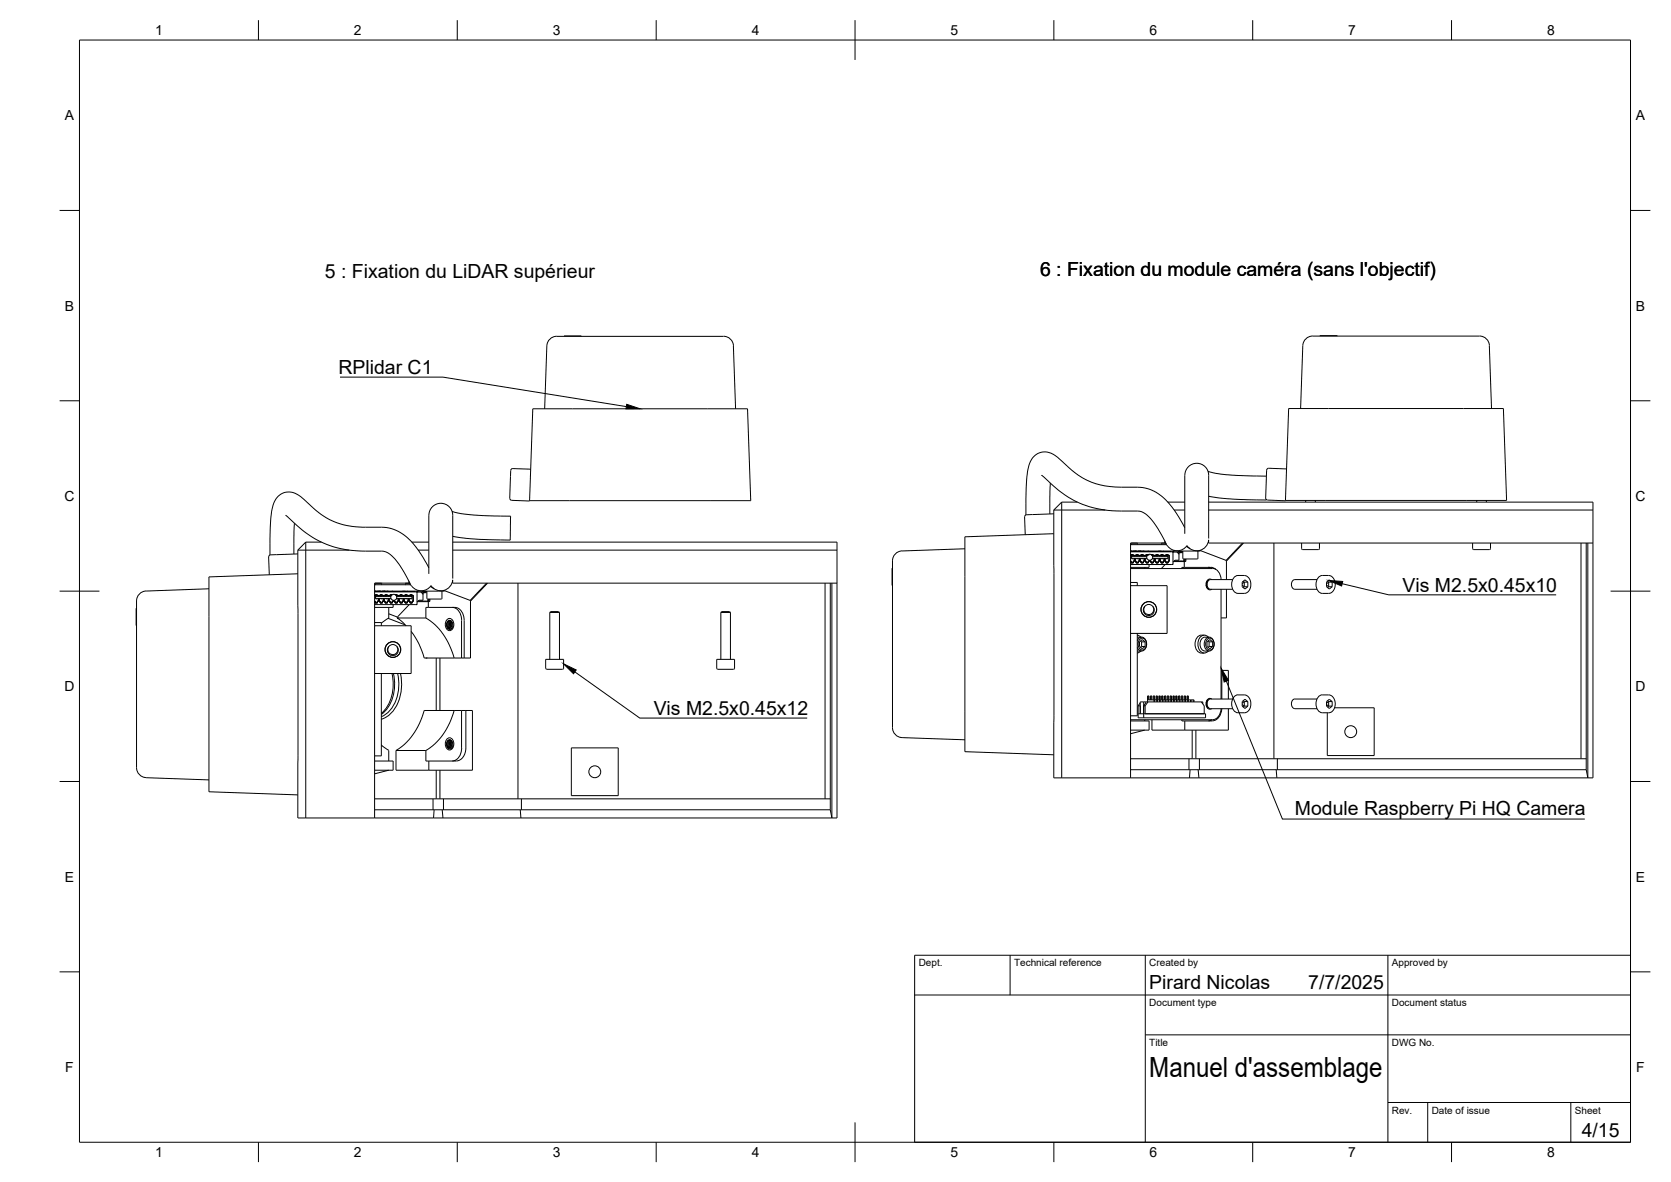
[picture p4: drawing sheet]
<svg xmlns="http://www.w3.org/2000/svg" width="420mm" height="297mm" viewBox="0 0 420 297" stroke-linecap="round" stroke-linejoin="round" font-family="sans-serif">
<!-- layer: Visible -->
<g fill="none" stroke="#000" stroke-width=".25">
<path d="M140 84.5h41.9M140 84.5a2.51 2.51 0 0 0-2.5 2.4l-.6 15.8M141.8 84.5h4.4M181.9 84.5a2.51 2.51 0 0 1 2.5 2.4l.6 15.8M330.1 84.5h41.9M330.1 84.4a2.51 2.51 0 0 0-2.5 2.5l-.6 15.8M331.9 84.5h4.3M372 84.4a2.51 2.51 0 0 1 2.5 2.5M374.5 86.9l.5 15.8M133.4 117.9l-4.5-.2a1.1 1.1 0 0 0-.5 1.4l-.2 6.4 .5 .2 4.5 .1M134 102.7h54l.8 23.1h-55.6zM261.9 119.4l.1 .1a29.8 29.8 0 0 0 11.9 7.8 27.5 27.5 0 0 0 8.1 1.1h4a5.4 5.4 0 0 1 4.1 2.9l1.6 2.5 1.6 2.9"/>
<path d="M303.7 118.4l1.9 .5 2.8 .4 10 .4M318.4 119.7l-.1 5.7 .4 .3 4.5 .1M318.5 118.2l-.1 1.5M323.5 117.8l-4.5-.1-.4 .2-.1 .3M324 102.7h54l.8 23.1h-55.6zM67.5 139.9l.2 4.5M67.9 139.5l.2-9a8.8 8.8 0 0 1 1.9-5.8 4.2 4.2 0 0 1 5.8 .3l.6 .5a21.3 21.3 0 0 0 8.5 5.9l4.1 .9 6.9 .2a10.9 10.9 0 0 1 8.7 5l1.7 2.5 1.5 2.7M71.8 129.5l.2 .1a27.7 27.7 0 0 0 14.6 8.5l4.2 .4h5.1a5.4 5.4 0 0 1 4.1 2.8l1.6 2.6 1.6 2.9M74 131.5l-.1 7.7M74.9 139.2l-6 .2a1.02 1.02 0 0 0-1.3 .5M74.9 138.2h12.9M76.9 136.2v69.4"/>
<path d="M76.9 136.2l-2 2M76.9 136.2h3.9M103.6 136.2h4.2M105.2 138.2h2.6M107.8 129.5v14.7M107.8 129.5a3 3 0 0 1 3.4-2.9 3 3 0 0 1 2.6 3.6v15.2M113.7 128.5l2.1 .6 3.4 .3 9.2 .3-.1 6h-2.5a62.3 62.3 0 0 1-12-.9M113.8 136.2h96.7v69.4h-135.6v-67.4M113.8 138.2h96.7M226.8 138.4a2.87 2.87 0 0 0-2.4 3.6v33.3a45.6 45.6 0 0 0 .3 8.6 2.51 2.51 0 0 0 2.1 1.5l15.8 .5M242.6 137.9l-15.8 .6M257.6 129.9l.2 4.5"/>
<path d="M258 129.4l.1-9a8.6 8.6 0 0 1 1.9-5.8 4.2 4.2 0 0 1 5.9 .3l2.4 2.2a18.1 18.1 0 0 0 13.7 5.3h4a10.8 10.8 0 0 1 8.7 5.1l1.7 2.4 1.5 2.7M264.1 121.4l-.1 7.8M265 134.1l-22.4 .8v54l22.4 .8M265 129.1l-6 .2a1.02 1.02 0 0 0-1.4 .6M265 128.2h12.9M267 126.2v69.3M267 126.2l-2 2M267 126.2h3.9M284.3 138.7h10.5l.2 .3-.1 2.6-.2 .3M284.3 139.5h.1M284.3 139.6h.2M284.3 136.9h9"/>
<path d="M284.4 138.5h.1M284.4 139.4h.5M284.4 139.4v.1M284.4 139.4h.1M284.4 139.5l.1 .1M284.5 139.4h.4M284.5 139.4v.2M284.5 136.5v.4M284.5 138.5v.1M284.6 139.7v.1M284.8 139.7v.1M284.8 138.6h.3"/>
<path d="M284.9 139.8l-.4-.1v.2M284.9 139.6h.3M284.9 139.4v.2M284.9 139.5h.3M284.9 139.4v.1M284.9 139.4h.1M284.9 139.5v.1M285 138.6v.1M285.2 138.5h.1M285.2 139.6v.2M285.2 139.5v.3M285.2 139.5v.1"/>
<path d="M285.3 138.6v.1M285.4 139.5h.3M285.4 139.5v.3M285.4 139.5v.1M285.4 139.6h.3M285.4 139.6v.2M285.5 138.5h.1M285.7 138.6h.1M285.7 139.4h.5M285.7 139.4v.1M285.7 139.4h.1M285.7 139.5v.1"/>
<path d="M285.7 139.4h.4M285.7 139.4v.2M285.8 139.8h.3M285.8 139.7v.1M286 136.5h.1M286 136.6v.2M286 139.7v.1M286.1 138.5v.1M286.1 139.6h.3M286.1 139.4v.2M286.2 138.5v.1M286.2 139.5h.3"/>
<path d="M286.2 139.4v.1M286.2 139.4h-.1M286.2 139.5l-.1 .1M286.3 138.5h.1M286.4 139.6v.2M286.5 139.5v.3M286.5 139.5l-.1 .1M286.6 138.5h.1M286.6 139.5h.3M286.6 139.5v.3M286.6 139.5l.1 .1M286.7 139.6h.3"/>
<path d="M286.7 139.6v.2M286.8 138.6h.2M286.9 139.4h.5M286.9 139.4v.1M286.9 139.4h.1M286.9 139.5l.1 .1M287 139.4h.4M287 139.4v.2M287 139.8h.3M287.1 139.7v.1M287.3 139.7v.1M287.3 138.5v.1"/>
<path d="M287.4 139.4v.2M287.4 138.5h.1M287.4 139.5h.3M287.4 139.4v.1M287.4 139.4h.1M287.4 139.5v.1M287.7 138.5v.1M287.7 139.5v.3M287.7 139.5l-.3 .1M287.9 139.5h.3M287.9 139.5v.3M287.9 139.5l.3 .1"/>
<path d="M288.2 139.4h.5M288.2 139.4v.1M288.2 139.4h.1M288.2 139.5v.1M288.2 139.4h.4M288.2 139.4v.2M288.3 138.5v.1M288.3 139.7l-3.1 .1a.45 .45 0 0 0-.4 0 .45 .45 0 0 0-.3 .4l3.9 .1M288.4 139.7l-.1 .1M288.6 138.5v.1M288.6 139.4h.1M288.7 139.4h.1"/>
<path d="M288.7 139.4h-.1M288.7 138.5v.1M288.7 138.5h.1M288.8 138.5v.1M288.8 138.5h.1M289.4 139.4h.5M289.4 139.4h.1M289.5 139.4h.1M289.5 138.5v.1M289.7 139.7l.1 .1M289.8 139.7l3.1 .1a.47 .47 0 0 1 .5 0 .47 .47 0 0 1 .2 .4l-3.8 .1M289.8 138.5v.1"/>
<path d="M289.9 139.6h.3M289.9 139.4h-.4M289.9 139.4v.2M290.2 139.6v.2M290.3 139.5l-.4 .1M290.3 139.5v.3M290.3 139.5l-.1 .1M290.4 139.5h.3M290.4 139.5v.3M290.4 139.5v.1M290.4 139.6h.3M290.4 139.6v.2"/>
<path d="M290.7 139.4h.5M290.7 139.4v.1M290.7 139.4h.1M290.7 139.5v.1M290.7 139.4v.2M290.8 139.8h.3M290.8 138.5v.1M290.8 139.7v.1M291 139.7v.1M291.1 138.5v.1M291.1 139.6h.3M291.2 139.4h-.5"/>
<path d="M291.2 139.4l-.1 .2M291.3 138.5v.1M291.4 139.6v.2M291.5 139.5l-.4 .1M291.5 139.5v.3M291.5 139.5l-.1 .1M291.6 139.5h.3M291.6 139.5v.3M291.6 139.5l.1 .1M291.7 139.6h.3M291.7 139.6v.2M291.9 139.4h.5"/>
<path d="M291.9 139.4v.1M291.9 139.4h.1M291.9 139.5l.1 .1M292 139.4v.2M292 138.5v.1M292 139.8h.3M292.1 139.7v.1M292.1 136.5v.4M292.3 139.7v.1M292.3 138.5v.1M292.4 139.6h.3M292.4 139.4h-.4"/>
<path d="M292.4 139.4v.2M292.5 138.5h.1M292.5 138.5v.1M292.7 139.6v.2M292.8 139.5l-.4 .1M292.8 139.5v.3M292.8 139.5l-.1 .1M292.8 138.6v.1M292.9 136v.5M292.9 139.5v.3M292.9 139.5h.3M292.9 139.5v.1"/>
<path d="M292.9 139.6h.3M292.9 139.6v.2M293 136.5h-8.7v59M293.1 138.6v.1M293.2 139.4v.1M293.2 139.4h.5M293.2 139.4h.1M293.2 139.5v.1M293.2 139.4h.4M293.2 139.4v.2M293.3 139.8l.3-.1v.2M293.3 138.5v.1"/>
<path d="M293.3 139.7v.1M293.5 139.7l.1 .2M293.6 138.5v.1M293.6 139.6h.3M293.6 139.4v.2M293.6 126.2h4.3M293.7 139.5h.3M293.7 139.4v.1M293.7 139.4h-.1M293.7 139.5l-.1 .1M293.9 139.6v1.4M294 139.5v1.6"/>
<path d="M294 139.5l-.1 .1M294.4 138.5l-10.1 .1M294.9 138.6h.1M294.9 138.5v.4M294.9 138.6l.1 .1M295.2 128.2h2.7M295.3 138.5l-.3 .2M295.9 138.7l.5 .5v1.6h-1l-.5 .5M296.3 138.5v.2M296.4 138.7v.6M296.6 138.8h-.2M296.6 138.7v.1"/>
<path d="M296.6 138.8h-.1M296.6 138.5v.2h-1.7M296.7 138.5h-.1M296.7 138.9h.7M296.7 138.8l-.5 .2M296.7 138.6v.2l.4 .1M296.8 138.6h.6M296.8 138.6h-.1M296.8 138.6l.2 .1M297 138.7v.1M297 138.5v.1M297.4 138.5v1.8"/>
<path d="M297.9 134.1v-13.9a3.1 3.1 0 0 1 3.1-3.8 3.1 3.1 0 0 1 2.9 3.9v15M298.3 137.3l.9 .6M301.2 138.5v1.8M301.8 138.3v.2h-17.5M301.8 138.4l6.5 2.4M303.9 135.6v.9h96.6M303.9 135.7a2.99 2.99 0 0 1-2.2 2.6 2.99 2.99 0 0 1-3.2-1.2 3.3 3.3 0 0 1-5.6-.7M303.9 126.2h96.6v69.3h-135.5v-67.3M303.9 124.7a67.4 67.4 0 0 0 12 .9l2.5 .1v-.2M303.9 128.2h96.6M312.4 136.5l-4.1 4.3M312.7 136.5l-4.3 4.5"/>
<path d="M320.3 136.5v54.2M327.3 136.5v1.4a1.37 1.37 0 0 0 1.5 .2h1.5a1.37 1.37 0 0 0 1.5-.2v-1.4M328.3 125.8v.4M330.7 125.8v.4M370.3 136.5v1.4M370.3 137.9l.2 .2M371.3 125.8v.4M373.7 125.8v.4M374.8 136.5v1.4a2.77 2.77 0 0 1-2.3 .2h-2M397.5 136.5v54.2M398.8 136.5v56.9M399.2 136.5v59l-.4-2.1"/>
<path d="M34.3 151v34.3a45.1 45.1 0 0 0 .3 8.7 2.51 2.51 0 0 0 2.2 1.4l15.7 .6M34.3 152.9v4.3M52.5 148l-15.7 .5a2.51 2.51 0 0 0-2.5 2.5M74.9 144.2l-22.4 .8v54l22.4 .8M94.2 148.7h10.4M94.2 151.2h.1M94.2 149.6h.2M94.2 149.7h.2M94.2 151.1h.2M94.2 146.9h9M94.2 156.4h1.7v.9M94.2 157.3h9.2v12h-9.2"/>
<path d="M94.3 151.6h.6M94.3 151.2v.4M94.3 148.6h.1M94.4 149.4h.5M94.4 149.4v.2M94.4 151.1v.4M94.4 151.5h.5M94.4 149.4v.1M94.4 149.6v.1M94.4 151.1l-.1 .1M94.4 151.5l-.1 .1M94.4 149.5h.4"/>
<path d="M94.4 149.5v.2M94.4 146.6h1.5v.3M94.4 146.5v.4M94.4 150.3v.2l.4-.1M94.4 148.6h.1M94.5 149.7v.2M94.7 149.7v.2M94.8 148.6h.2v.1M94.8 149.9l-.4-.2v.3M94.8 149.7h.3M94.8 149.5v.2M94.9 149.6h.3"/>
<path d="M94.9 149.4v.2M94.9 151.1v.4M94.9 151.1h.2M94.9 149.4l-.1 .1M94.9 149.6l-.1 .1M94.9 151.5v.1M94.9 151.1v.1M94.9 151.2h.3M94.9 151.2v.4M95.1 148.6h.1M95.1 149.7v.2M95.1 150.4v.7"/>
<path d="M95.1 151.1l.1 .1M95.2 149.6v.3M95.2 150.4v.8M95.2 149.6l-.1 .1M95.2 148.6v.1M95.3 151.2h.2M95.3 149.6h.3M95.3 149.6v.3M95.3 150.4v.8M95.3 149.6l.1 .1M95.4 149.7h.3M95.4 151.1h.2"/>
<path d="M95.4 149.7v.2M95.4 150.4v.7M95.4 151.1l-.1 .1M95.4 148.6h.1M95.5 151.6h.7M95.5 151.2v.4M95.6 148.6h.1M95.6 149.4h.5M95.6 149.4v.2M95.6 151.1v.4M95.6 151.5h.5M95.6 149.4l.1 .1"/>
<path d="M95.6 149.6l.1 .1M95.6 151.1l-.1 .1M95.6 151.5l-.1 .1M95.7 149.5h.4M95.7 149.5v.2M95.7 149.9v-.2l.3 .2M95.7 150.4v.1l.3-.1M95.7 149.7v.2M95.9 146.5l.1 .1M96 146.9h-.1M96 149.7v.2M96 148.6h.1"/>
<path d="M96.1 149.7h.3M96.1 149.5v.2M96.1 148.6h.1M96.1 149.6h.3M96.1 149.4v.2M96.1 151.1v.4M96.1 151.1h.3M96.1 149.4v.1M96.1 149.6v.1M96.1 151.5l.1 .1M96.1 151.1l.1 .1M96.2 151.2h.2"/>
<path d="M96.2 151.2v.4M96.2 148.6h.1M96.4 149.7v.2M96.4 150.4v.7M96.4 151.1v.1M96.4 149.6v.3M96.4 150.4v.8M96.4 149.6v.1M96.5 148.6h.1M96.6 151.2h.2M96.6 149.6h.3M96.6 149.6v.3"/>
<path d="M96.6 150.4v.8M96.6 149.6v.1M96.6 149.7h.3M96.6 151.1h.3M96.6 149.7v.2M96.6 150.4v.7M96.6 151.1v.1M96.7 148.6h.2M96.8 151.6h.6M96.8 151.2v.4M96.9 149.4h.5M96.9 149.4v.2"/>
<path d="M96.9 151.1v.4M96.9 151.5h.5M96.9 149.4v.1M96.9 149.6v.1M96.9 151.1l-.1 .1M96.9 151.5l-.1 .1M96.9 149.5h.4M96.9 149.5v.2M96.9 149.9v-.2l.4 .2M96.9 150.4v.1l.4-.1M97 149.7v.2M97.2 149.7v.2"/>
<path d="M97.3 148.6h.1M97.3 149.7h.3M97.3 149.5v.2M97.4 149.6h.3M97.4 149.4v.2M97.4 151.1v.4M97.4 151.1h.2M97.4 149.4l-.1 .1M97.4 149.6l-.1 .1M97.4 151.5v.1M97.4 151.1v.1M97.4 151.2h.3"/>
<path d="M97.4 151.2v.4M97.6 148.6h.1M97.6 155.4l4.3 1.6M97.6 149.7v.2M97.6 150.4v.7M97.6 151.1l.1 .1M97.7 149.6v.3M97.7 150.4v.8M97.7 149.6l-.1 .1M97.7 152.6v2.7M97.7 154.2l2.2 .9M97.8 155.3l-1.9 1.3"/>
<path d="M97.8 151.2h.3M97.8 149.6h.3M97.8 149.6v.3M97.8 150.4v.8M97.8 149.6l.1 .1M97.9 149.7h.3M97.9 151.1h.2M97.9 149.7v.2M97.9 150.4v.7M97.9 151.1l-.1 .1M98.1 151.6h.6M98.1 151.2v.4"/>
<path d="M98.1 149.4h.5M98.1 149.4v.2M98.1 151.1v.4M98.1 151.5h.5M98.1 149.4l.1 .1M98.1 149.6l.1 .1M98.1 151.1v.1M98.1 151.5v.1M98.2 149.5h.4M98.2 149.5v.2M98.2 148.6h.1M98.2 150.4l.1 .1"/>
<path d="M98.2 149.7l.1 .2h-3.1a.45 .45 0 0 0-.5-.1 .45 .45 0 0 0-.2 .5l3.8 .1M98.3 149.7l-.1 .2M98.5 148.6h.1M98.6 149.5h.1M98.6 149.4v.1M98.6 151.1v.4M98.6 151.1h.3M98.6 151.5l.1 .1M98.6 151.1l.1 .1M98.6 148.6h.1M98.7 148.5l-.1 .1M98.7 151.2h.2"/>
<path d="M98.7 148.6h.1M98.7 151.2v.4M98.7 148.5v.1M98.8 151.9v.7h-4.6M98.9 150.9v.2M98.9 151.1v.1M98.9 150.9v.3M99.1 151.2h.2M99.1 150.9v.3M99.1 151.1h.3M99.1 150.9v.2M99.1 151.1v.1"/>
<path d="M99.3 151.6h.6M99.3 151.2v.4M99.4 149.4h.5M99.4 149.4v.1M99.4 151.1v.4M99.4 151.5h.5M99.4 151.1l-.1 .1M99.4 151.5l-.1 .1M99.4 149.5h.4M99.4 149.5h.1M99.4 148.6h.1M99.6 149.7l.2 .2"/>
<path d="M99.7 149.7v.2h3.1a.47 .47 0 0 1 .5-.1 .47 .47 0 0 1 .2 .5l-3.8 .1M99.8 148.6h.1M99.8 150.4l-.2 .1M99.8 149.7h.3M99.8 149.5v.2M99.8 155.3l2.1 1.7M99.8 155.3h7.3M99.9 149.6h.3M99.9 149.4v.2M99.9 151.1v.4M99.9 151.1h.2M99.9 149.4l-.1 .1"/>
<path d="M99.9 149.6l-.1 .1M99.9 151.5v.1M99.9 151.1v.1M99.9 151.2h.3M99.9 151.2v.4M99.9 155.1l-.1 .2M100 155.3h.1M100.1 149.7v.2M100.1 150.4v.7M100.1 151.1l.1 .1M100.2 149.6v.3M100.2 150.4v.8"/>
<path d="M100.2 149.6l-.1 .1M100.3 149.6h.3M100.3 149.6v.3M100.3 150.4v.8M100.3 149.6l.1 .1M100.4 149.7h.3M100.4 151.1h.2M100.4 149.7v.2M100.4 150.4v.7M100.4 151.1l-.1 .1M100.6 151.6h.6M100.6 151.1l-.3 .1"/>
<path d="M100.6 149.4h.5M100.6 149.4v.2M100.6 151.1v.5M100.6 149.4l.1 .1M100.6 149.6l.1 .1M100.7 149.5h.4M100.7 149.5v.2M100.7 149.9v-.2l.3 .2M100.7 150.4v.1l.3-.1M100.7 148.6h.1M100.8 149.7v.2M101 149.7v.2"/>
<path d="M101 148.6h.1M101.1 149.7h.3M101.1 149.5v.2M101.1 149.6h.3M101.1 149.4v.2M101.1 151.1v.4M101.1 151.1h.3M101.1 151.5l-.5 .1M101.1 149.4v.1M101.1 149.6v.1M101.1 151.5l.1 .1M101.1 151.1l.1 .1"/>
<path d="M101.2 151.2h.2M101.2 148.6h.1M101.2 151.2v.4M101.2 148.6h.7M101.4 149.7v.2M101.4 150.4v.7M101.4 151.1v.1M101.4 149.6v.3M101.4 150.4v.8M101.4 149.6v.1M101.6 149.6h.3M101.6 149.6v.3"/>
<path d="M101.6 150.4v.8M101.6 149.6v.1M101.6 149.7h.3M101.6 151.1h.3M101.6 149.7v.2M101.6 150.4v.7M101.6 151.1v.1M101.8 151.6h.6M101.9 151.1l-.3 .1M101.9 149.4h.5M101.9 149.4v.2M101.9 151.1l-.1 .5"/>
<path d="M101.9 149.4v.1M101.9 149.6v.1M101.9 157l.2 .3M101.9 149.5v.2M101.9 149.9v-.2l.4 .2M101.9 150.4v.1l.4-.1M101.9 148.6h.1M102 149.7v.2M102 146.6h.9M102 146.5v.4M102.2 149.7v.2M102.3 148.6h.1"/>
<path d="M102.3 149.7h.3M102.4 149.4l-.5 .1M102.4 149.4l-.1 .3M102.4 151.1v.4M102.4 151.1h.2M102.4 151.5l-.6 .1M102.4 151.5v.1M102.4 151.1v.1M102.4 151.2h.3M102.4 151.2v.4M102.5 148.5v.1M102.5 148.6h.1"/>
<path d="M102.6 149.7v.2M102.6 150.4v.7M102.6 151.1l.1 .1M102.7 149.6l-.4 .1M102.7 149.6v.3M102.7 150.4v.8M102.7 149.6l-.1 .1M102.7 148.6v.1M102.8 146.5l.7 .8M102.8 151.2h.3M102.8 146.1v.4h-8.6v59.1M102.8 149.6v.3"/>
<path d="M102.8 150.4v.8M102.8 149.6h.3M102.8 149.6l.1 .1M102.9 149.7h.3M102.9 151.1h.2M102.9 149.7v.2M102.9 150.4v.7M102.9 151.1l-.1 .1M102.9 151.9l-3 3.2M103 148.6v.1M103.1 151.6h.6M103.1 151.2v.4"/>
<path d="M103.1 149.4v.2M103.1 149.4h.5M103.1 149.4l.1 .1M103.1 149.6l.1 .1M103.1 151.5h.5M103.1 151.1v.4M103.1 151.1v.1M103.1 151.5v.1M103.2 149.5h.4M103.2 149.5v.2M103.2 148.6h.1M103.2 149.9l.3-.2v.3"/>
<path d="M103.3 149.7v.2M103.5 149.7v.2M103.5 148.6h.1M103.5 150.3v.2l-.3-.1M103.6 149.7h.3M103.6 149.5v.2M103.6 151.1h.3M103.6 151.1v.4M103.6 151.5l.1 .1M103.6 151.1l.1 .1M103.6 149.4v.2M103.6 149.6h.3"/>
<path d="M103.6 149.4v.1M103.6 149.6v.1M103.7 151.2h.2M103.7 151.2v.4M103.9 149.7v1.4M103.9 151.1v.1M103.9 149.6v1.6M103.9 149.6v.1M104.4 148.6h-10.2M104.6 148.7l.3 .3v2.6l-.3 .3M104.9 148.7h.1M104.9 151.7v.2h-10.7"/>
<path d="M104.9 148.6v.4M104.9 148.6h.1M104.9 148.7v.1M105.2 148.5l-.3 .3M105.9 148.8l.5 .5v1.5h-1.1l-.4 .5M106.1 149h.3M106.3 148.6v.2M106.4 148.9h.1M106.4 148.8v.6M106.5 148.8v.1M106.6 148.6v.2h-1.7M106.6 148.5v.1"/>
<path d="M106.6 148.9l.7 .1M106.7 148.9l-.2 .1M106.7 148.7l-.1 .2h.4M106.7 148.6h.6M106.7 148.6v.1M106.8 148.6l.1 .2M106.9 148.8v.1M106.9 148.6h.1M107.1 155.3v-2.7h7.3a2.86 2.86 0 0 1 2.3 3.3v9.5M107.1 155.3a16.4 16.4 0 0 1 7.1 10.1M107.3 148.6v1.7a3.4 3.4 0 0 0 2.3 .2 1.67 1.67 0 0 0 1.5-.2v-1.7M107.6 150.5v.3"/>
<path d="M107.7 150.8l-.2 .2M107.7 150.5v.6M107.7 151.2v1.4M107.9 150.5v.5l-2.7 .1M108.1 150.5v.5l-.2 .2h-2.9M108.2 147.4l1 .6M111.7 148.4v.2h-17.5M111.7 148.4l6.5 2.5M112.3 156.7v.5M112.4 156.5l-.1 .9M112.4 155.7a.98 .98 0 0 1 1.1-.2 .98 .98 0 0 1 .6 1 1.38 1.38 0 0 1-1.4 1.9 1.84 1.84 0 0 1-.3-2.7zM112.5 156.2a1.42 1.42 0 0 1-.1 1.5"/>
<path d="M112.5 156.2a1.4 1.4 0 0 1-.1 1.5M112.6 156a1.31 1.31 0 0 1-.1 1.8M112.7 158a1.24 1.24 0 0 0 .1-2.1 1.18 1.18 0 0 1-.1 2.1M112.7 156a1.26 1.26 0 0 1-.2 1.9 1.04 1.04 0 0 0 1.2-.7 1.04 1.04 0 0 0-.4-1.2l-.2-.1a1.24 1.24 0 0 1 .7 1.8M113 155.9a1.11 1.11 0 0 1 .6 1.1 1.11 1.11 0 0 1-.8 1M113.1 155.9a1.18 1.18 0 0 0-.8 1.2 1.18 1.18 0 0 0 .9 1.1l.6-.5M113.7 152.6a2.86 2.86 0 0 1 2.4 3.3M113.8 157.7l-.5 .5M113.8 145.7v.8h96.7M113.8 145.8a2.99 2.99 0 0 1-2.2 2.6 2.99 2.99 0 0 1-3.2-1.2 3 3 0 0 1-4.9 .1M116.1 155.9v9.5M118.2 150.9l.1 .2"/>
<path d="M118.3 151.1v14.3h-11.6a18.5 18.5 0 0 0-3.3-6.7M122.3 146.5l-4.1 4.4M122.6 146.5l-4.3 4.6M130.2 146.5v54.3M138.2 153.9h2.5M138.2 153.9l.3-.2h1.9l.3 .2M138.2 153.9v11.8M140.7 153.9v11.8M181.3 153.9h2.4M181.3 153.9l.2-.2h1.9l.3 .2M181.3 153.9v11.8M183.7 153.9v11.8"/>
<path d="M207.5 146.5v54.3M208.8 146.5v57M209.2 146.5v59.1l-.4-2.1M224.4 142.8v4.3M284.3 142.9h20.6a2.53 2.53 0 0 1 2.1 2.7M284.3 141.1h.1M284.3 141h.1M284.3 146.4h1.7v.8M284.3 147.2h9.2v12h-9.2M284.4 141.5h.6M284.4 141.1v.4M284.4 141v.4"/>
<path d="M284.4 141.4h.5M284.4 141v.1M284.4 141.4v.1M284.5 140.2v.2l.4-.1M284.9 141v.4M284.9 141h.3M284.9 141.4l.1 .1M284.9 141l.1 .1M285 141.1h.2M285 141.1v.4M285.2 140.3v.7M285.2 141v.1"/>
<path d="M285.2 140.3v.8M285.4 141.1h.2M285.4 140.3v.8M285.4 141h.3M285.4 140.3v.7M285.4 141v.1M285.6 141.5h.7M285.6 141.1v.4M285.7 141v.4M285.7 141.4h.5M285.7 141l-.1 .1M285.7 141.4l-.1 .1"/>
<path d="M285.8 140.3v.1l.3-.1M286 159.2v20.7h-1.7M286 159.6l.8 .5M286.2 141v.4M286.2 141h.2M286.2 141.4l.1 .1M286.2 141l.1 .1M286.3 141.1h.2M286.3 141.1v.4M286.4 140.3v.7M286.4 141l.1 .1M286.5 140.3v.8"/>
<path d="M286.6 141.1h.3M286.6 140.3v.8M286.7 141h.2M286.7 140.3v.7M286.7 141l-.1 .1M286.9 141.5h.6M286.9 141.1v.4M286.9 141v.4M286.9 141.4h.5M286.9 141v.1M286.9 141.4v.1M287 140.3v.1l.4-.1"/>
<path d="M287.4 141v.4M287.4 141l.3 .1M287.4 141.4l.1 .1M287.4 141l.1 .1M287.5 141.1h.2M287.5 141.1v.4M287.7 140.3v.8M287.8 142.6v.3M287.9 141.1h.2M287.9 152.3a1.26 1.26 0 0 1 1.9 0M287.9 140.3v.8M288.1 141.5h.7"/>
<path d="M288.1 141.1v.4M288.2 141v.4M288.2 141l-.3 .1M288.2 141.4h.5M288.2 141l-.1 .1M288.2 141.4l-.1 .1M288.3 140.3l.1 .1M288.5 154.6h.7M288.5 154.7a1.42 1.42 0 0 1-.6-2.4 1.27 1.27 0 0 0 .1 1.8 1.27 1.27 0 0 0 1.7 0 1.27 1.27 0 0 0 .1-1.8l.1 .2a1.4 1.4 0 0 1-.7 2.2M288.7 141v.4M288.7 141l.3 .1M288.7 141.4l.1 .1"/>
<path d="M288.7 141l.1 .1M288.8 141.1h.2M288.8 141.1v.4M288.9 141.9v.7h-4.6M288.9 140.8l.1 .3M289.1 140.8v.3M289.2 141h.2M289.2 140.8v.2M289.2 141l-.1 .1M289.4 141.5h.6M289.4 141l-.3 .1M289.4 141v.5"/>
<path d="M289.9 140.3l-.2 .1M289.9 141v.4M289.9 141h.3M289.9 141.4l-.5 .1M289.9 141.4l.1 .1M289.9 141l.1 .1M290 141.1h.3M290 141.1v.4M290.2 140.3v.7M290.2 141l.1 .1M290.3 140.3v.8M290.4 140.3v.8"/>
<path d="M290.4 141h.3M290.4 140.3v.7M290.4 141v.1M290.6 141.5h.7M290.7 141l-.3 .1M290.7 141l-.1 .5M290.8 140.3v.1l.3-.1M291.2 141v.4M291.2 141h.2M291.2 141.4l-.6 .1M291.2 141.4l.1 .1M291.2 141l.1 .1"/>
<path d="M291.3 141.1h.2M291.3 141.1v.4M291.4 140.3v.7M291.4 141l.1 .1M291.5 140.3v.8M291.6 141.1h.3M291.6 140.3v.8M291.7 141h.2M291.7 140.3v.7M291.7 141l-.1 .1M291.9 141.5h.6M291.9 141.1v.4"/>
<path d="M291.9 141v.4M291.9 141.4h.5M291.9 141v.1M291.9 141.4v.1M292 140.3v.1l.4-.1M292.4 141v.4M292.4 141h.3M292.4 141.4l.1 .1M292.4 141l.1 .1M292.5 141.1h.3M292.5 141.1v.4M292.7 140.3v.7"/>
<path d="M292.7 141l.1 .1M292.8 140.3v.8M292.9 141.1h.2M292.9 140.3v.8M292.9 141h.3M292.9 140.3v.7M292.9 141v.1M293 141.9l-1 1M293.1 141.5h.7M293.1 141.1v.4M293.2 141v.4M293.2 141.4h.5"/>
<path d="M293.2 141l-.1 .1M293.2 141.4l-.1 .1M293.6 140.2v.2l-.3-.1M293.7 141v.4M293.7 141h.2M293.7 141.4l.1 .1M293.7 141l.1 .1M293.8 141.1h.2M293.8 141.1v.4M293.9 141l.1 .1M294.9 141.7v.2h-10.6M297.2 142.9v-.3h7.3l.6 .1 .6 .4"/>
<path d="M297.4 140.3l.2 .2M297.7 140.5l-.2 .5M297.8 140.5v.5M297.8 141.1v1.5M298 140.5v.5h-2.8M298.2 140.5v.4l-.2 .2h-2.9M301.2 140.3a3.6 3.6 0 0 1-2.3 .2h-1.3M302.1 159.6h.7M302.1 159.6a2.41 2.41 0 0 0-1.1 3.9l.7 .5 .4 .1M303.3 146.4v.9M303.3 146.3l.1 .5-.1 .6M303.4 146.1l.2 .2"/>
<path d="M303.4 146l.2 .2M303.5 146l.2 .1M303.6 147.3l-.2 .3M303.6 147.5l-.2 .2M303.7 145.7l.1 .2M303.8 147.7l-.2 .2zM303.8 142.6l1 .3M303.8 147.8l-.1 .2M304.7 145.7a1.06 1.06 0 0 0-1.2 .2 1.06 1.06 0 0 0-.2 1.2 .98 .98 0 0 0 1.4 1M307 148.1v27.6M308.3 140.8l.1 .2M308.4 148.1v7.2h-1.4"/>
<path d="M308.4 141v4.7M309.9 145.7h-5.5a1.29 1.29 0 0 0-.9 1.2 1.29 1.29 0 0 0 .9 1.2h5.5M310.5 144.9a3.5 3.5 0 0 1 2.5-.3 2.42 2.42 0 0 1 1.5 2.3 2.42 2.42 0 0 1-1.5 2.2 3.5 3.5 0 0 1-2.5-.3 2.79 2.79 0 0 1 0-3.9zM312.3 147.1l.6 .4M312.6 146.1l.3 .2M312.9 146.3v1.2M312.9 146.3h.9M312.9 147.5h.9M312.9 147.5l-.3 .2M312.9 146.3l-.6 .4M313.8 146.3v1.2M313.8 146.3l-.8-.6-.7 .6v1.2l.7 .5 .8-.5"/>
<path d="M331.2 145.7h-5.6a1.29 1.29 0 0 0-.9 1.2 1.29 1.29 0 0 0 .9 1.2h5.6M331.7 144.9a3.5 3.5 0 0 1 2.5-.3 2.38 2.38 0 0 1 1.5 2.3 2.38 2.38 0 0 1-1.6 2.2h-1.6a2.41 2.41 0 0 1-1.1-3.8zM333.5 147.1l.6 .4M333.8 146.1l.3 .2M334.1 146.3v1.2M334.1 147.5l-.3 .2M334.1 146.3l-.6 .4M334.1 146.3h.9M334.1 147.5h.9M335 146.3v1.2M335 146.3l-.8-.6-.7 .6v1.2l.7 .5 .8-.5M95.9 169.3v20.7h-1.7"/>
<path d="M97.8 162.4l-.3 .5a1.41 1.41 0 0 0 .9 1.8M97.8 162.4a1.27 1.27 0 0 0 .1 1.8 1.27 1.27 0 0 0 1.7 0 1.27 1.27 0 0 0 .1-1.8M97.8 162.4a1.26 1.26 0 0 1 1.9 0M98.4 164.7h.8M98.6 169.2a10.5 10.5 0 0 1-2.7 10.1M98.9 169.2a10.2 10.2 0 0 1-3 10.3M99.7 162.4l.1 .1a1.41 1.41 0 0 1-.6 2.2M100 169.2a10.1 10.1 0 0 1-3 10.3l-1.1 .6M100.7 169.2a10.9 10.9 0 0 1-2.9 10.6l-1.9 .9M106.7 178.5h12.1v15.1h-19.2v-5a16.4 16.4 0 0 0 7.1-10.1zM107.1 165.4h.1M109.7 165.4v13.1"/>
<path d="M110.6 165.4v13.1M114.2 178.5a16.4 16.4 0 0 1-7.1 10.1M116.1 178.5v9.4M117.1 178.5v9.4a3 3 0 0 1-2.4 3.3h-7.6v-2.6M137.5 168.2h4M137.5 168.2l-.3-.3v-2.2h4.5v2.2l-.2 .3M180.4 168.2h4M180.5 168.2l-.3-.3v-2.2h4.5v2.2l-.2 .3M286 161a1.16 1.16 0 0 1 1.3-.9 1.16 1.16 0 0 1 .9 1.3 1.53 1.53 0 0 1-1.5 2.1l-.7-.8M286 163.6h1M286 160.1h1M286.2 177.4v3h16.9v-1h-16.9"/>
<path d="M286.2 177.4h.5M286.6 160.7a.98 .98 0 0 1 1.1-.2 .98 .98 0 0 1 .6 .9 1.35 1.35 0 0 1-1.4 1.9 1.76 1.76 0 0 1-.3-2.6zM286.7 176.6l-.5 .8M286.8 161.1l.2 .2M286.8 163.6l-.8 .5M287 161.3v1.2M287 162.5h.9M287 162.5l-.2 .2M287 161.3h.9M287.6 176.4v4M287.9 161.3v1.2M287.9 177.4v2"/>
<path d="M287.9 161.3l-.7-.6-.7 .6v1.2l.7 .5 .7-.5M288.1 176.4l-.5 1h.3M288.6 176.4l-.7 1M288.7 174.9v1h11.5v.5M288.9 175.9v-1h-.4v1.5M289.3 175.9v-1h.3v1M289.4 174.9v1M290 175.9v-1h.3v1.5M290.2 174.9v1.5M290.7 175.9v-1h.3v1.5M290.9 174.9v1.5M291.4 175.9v-1h.3v1.5"/>
<path d="M291.5 174.9v1.5M292.1 175.9v-1h.3v1.5M292.3 174.9v1.5M292.8 175.9v-1h.4v1.5M293 174.9v1.5M293.5 175.9v-1h.4v1.5M293.7 174.9v1.5M294.2 175.9v-1h.4v1.5M294.4 174.9v1.5M294.9 175.9v-1h.4v1.5M295.1 174.9v1.5M295.6 175.9v-1h.4v1.5"/>
<path d="M295.8 174.9v1.5M296.3 175.9v-1h.4v1.5M296.5 174.9v1.5M297 175.9v-1h.4v1.5M297.2 174.9v1.5M297.8 175.9v-1h.3v1.5M297.9 174.9v1.5M298.4 175.9v-1h.4v1.5M298.6 174.9v1.5M299.3 175.9v.5M299.5 175.9v.5M300 175.9v.5"/>
<path d="M302.1 164.1h.7M302.1 176.4l.7 1v2M302.4 176.9v-.5h-15.7v3M303.3 176.4v.9M303.3 160.4a1.13 1.13 0 0 1 1.2-.2 1.13 1.13 0 0 1 .7 1.1 1.57 1.57 0 0 1-1.6 2.2 2.07 2.07 0 0 1-.3-3.1zM303.3 176.3l.1 .5-.1 .6M303.4 176.1l.2 .2M303.4 176l.2 .2M303.5 175.9l.2 .2M303.6 177.3l-.2 .3M303.6 160.7a.98 .98 0 0 1 1.1-.2 .98 .98 0 0 1 .5 .9 1.35 1.35 0 0 1-1.3 1.9 1.76 1.76 0 0 1-.3-2.6zM303.6 177.4l-.2 .3"/>
<path d="M303.7 175.7l.1 .2M303.8 161.1l.2 .2M303.8 177.7l-.2 .2 .2-.2M303.8 160.1a1.49 1.49 0 0 0-1.7-.3 1.49 1.49 0 0 0-.9 1.5 2.04 2.04 0 0 0 1.9 2.8l.7-.5M303.8 177.8l-.1 .2M304 160.1a1.81 1.81 0 0 0-2.3 1.8 1.81 1.81 0 0 0 2.3 1.7M304 162.5h.9M304 161.3h.9M304 161.3v1.2M304 162.5l-.2 .2M304.4 175.7h5.5M304.4 175.6a1.29 1.29 0 0 0-.9 1.3 1.29 1.29 0 0 0 .9 1.2h5.5"/>
<path d="M304.7 175.7a1.06 1.06 0 0 0-1.2 .2 1.06 1.06 0 0 0-.2 1.1 .98 .98 0 0 0 1.4 1.1M304.9 161.3l-.7-.6-.7 .6v1.2l.7 .5 .7-.5M304.9 161.3v1.2M307 168.5h1.9v7.2M307 178.1a2.67 2.67 0 0 1-2.1 2.8h-20.6M307.2 178.1a2.96 2.96 0 0 1-2.4 3.1h-7.6v-.3M307.2 168.5v7.2M308.9 178.1v5.4h-19.3v-2.6M310.5 174.9a3.5 3.5 0 0 1 2.5-.3 2.44 2.44 0 0 1 1.5 2.3 2.44 2.44 0 0 1-1.5 2.2 3.6 3.6 0 0 1-2.5-.3 2.79 2.79 0 0 1 0-3.9zM312.3 177.1l.6 .3M312.6 176.1l.3 .2M312.9 176.3h.9"/>
<path d="M312.9 177.4h.9M312.9 177.4l-.3 .3M312.9 176.3v1.1M312.9 176.3l-.6 .4M313.8 176.3l-.8-.6-.7 .6v1.1l.7 .6 .8-.6M313.8 176.3v1.1M325.6 175.7h5.6M325.6 175.6a1.29 1.29 0 0 0-.9 1.3 1.29 1.29 0 0 0 .9 1.2h5.6M331.7 174.9a3.5 3.5 0 0 1 2.5-.3 2.43 2.43 0 0 1 1.5 2.3 2.43 2.43 0 0 1-1.5 2.2 3.6 3.6 0 0 1-2.5-.3 2.79 2.79 0 0 1 0-3.9zM333.5 177.1l.6 .3M333.8 176.1l.3 .2M334.1 177.4l-.3 .3"/>
<path d="M334.1 176.3v1.1M334.1 176.3l-.6 .4M334.1 176.3h.9M334.1 177.4h.9M335 176.3l-.8-.6-.7 .6v1.1l.7 .6 .8-.6M335 176.3v1.1M335.6 177.9h9.9v12h-11.8v-10.8M94.2 191.2h4.6v2.4h-4.6M95.9 187.3l1.9 1.3-.1 2.6M97.7 193.6l-3.5 .9M99.6 188.6h7.5M107.8 191.2v2.4"/>
<path d="M109.7 193.6v7.2M110.6 193.6v7.2M112.3 186.9a.91 .91 0 0 0 1.1 1.2M112.3 186.7v.5M112.4 186.5l-.1 .9M112.4 185.7a.98 .98 0 0 1 1.1-.2 .98 .98 0 0 1 .6 1 1.38 1.38 0 0 1-1.4 1.9 1.84 1.84 0 0 1-.3-2.7zM112.5 186.3a1.42 1.42 0 0 1-.1 1.4M112.5 186.2a1.41 1.41 0 0 1-.1 1.5M112.6 186.1a1.31 1.31 0 0 1-.1 1.8M112.7 187.9a1.22 1.22 0 0 0 .1-1.9 1.16 1.16 0 0 1-.1 2M112.7 186a1.29 1.29 0 0 1-.2 1.9M113 185.9a1.13 1.13 0 0 1 .6 1.1 1.13 1.13 0 0 1-.8 1"/>
<path d="M113.1 185.9l-.5 .2-.3 .8M113.8 187.7l-.5 .5M113.8 187.7a1.24 1.24 0 0 0-.7-1.8 1.04 1.04 0 0 1 .6 1.3 1.04 1.04 0 0 1-1.2 .7M113.8 187.7l-.4 .4M116.1 187.9a3 3 0 0 1-2.4 3.3M143.7 187.9h11.7v12h-11.7zM284.3 190.7h114.5M284.3 181.2h4.6v2.3h-4.6M284.3 193.4h114.5M287.8 180.9v.3M287.8 183.5l-3.5 .9M297.9 181.2v2.3"/>
<path d="M299 190.7v2.7M299.2 193.4l-.1 2.1M299.8 183.5v7.2M300.7 183.5v7.2M301.3 193.4l.2 2.1M301.6 190.7v2.7M304.8 180.9l-1 .3M320.9 193.4l.2 2.1M321.2 190.7v2.7M94.2 200.8h114.6M94.2 203.5h114.6M108.9 200.8v2.7"/>
<path d="M109.2 203.5l-.2 2.1M111.2 203.5l.2 2.1M111.5 200.8v2.7M130.8 203.5l.2 2.1M131.1 200.8v2.7"/>
<circle cx="99" cy="150.1" r=".75"/>
<circle cx="288.9" cy="153.2" r="1.98"/>
<circle cx="288.9" cy="153.2" r="1.96"/>
<circle cx="289.1" cy="140" r=".75"/>
<circle cx="98.8" cy="163.2" r="1.98"/>
<circle cx="98.8" cy="163.2" r="1.96"/>
<circle cx="149.6" cy="193.9" r="1.49"/>
<circle cx="339.6" cy="183.9" r="1.49"/>
</g>
<!-- layer: BORDER -->
<g fill="none" stroke="#000" stroke-width=".25">
<path d="M20 10.1h390v276.9h-390zM65 5.1v5M115 5.1v5M165 5.1v5M215 5.1v10M265 5.1v5M315 5.1v5M365 5.1v5M15 52.9h5M410 52.9h5M15 100.7h5M410 100.7h5"/>
<path d="M15 148.6h10M405 148.6h10M15 196.4h5M410 196.4h5M15 244.2h5M410 244.2h5M65 287v5M115 287v5M165 287v5M215 282.1v9.9M265 287v5M315 287v5"/>
<path d="M365 287v5"/>
</g>
<!-- layer: TITLEBLOCK -->
<path d="M230 240.1h180v46.9h-180zM230 250h180M254 240.1v9.9M288 240.1v46.9M349 240.1v46.9M288 260.1h122M349 277.1h61M359 277.1v9.9M395 277.1v9.9" fill="none" stroke="#000" stroke-width=".25"/>
<!-- layer: Leaders -->
<path d="M157.6 101.6l3.4 1.1-3.6 .1zM334.1 145.9l3.5 .2-.3 1.2zM141.7 166.8l3.2 1.6-.7 .9zM307 167.9l1.9 3.1-1.1 .4z" fill="#000" stroke="#000" stroke-width=".25"/>
<path d="M85.5 94.8h25.9l46.1 7.4M337.5 146.7l11.7 2.8h42.1M144.5 168.9l16.4 11.6h42.1M308.4 171.2l14.1 34.6h76" fill="none" stroke="#000" stroke-width=".25"/>
<text font-size="7" x="289" y="270.6">Manuel d'assemblage</text>
<g font-size="4.9">
<text x="81.7" y="69.9">5 : Fixation du LiDAR supérieur</text>
<text x="261.5" y="69.3">6 : Fixation du module caméra (sans l'objectif)</text>
<text x="85.1" y="94.1">RPlidar C1</text>
<text x="352.7" y="148.8">Vis M2.5x0.45x10</text>
<text x="164.4" y="179.8">Vis M2.5x0.45x12</text>
<text x="325.6" y="204.8">Module Raspberry Pi HQ Camera</text>
<text x="289" y="248.5">Pirard Nicolas</text>
<text x="329" y="248.5">7/7/2025</text>
<text x="397.7" y="285.7">4/15</text>
</g>
<g font-size="3.5">
<text x="39" y="8.8">1</text>
<text x="89" y="8.8">2</text>
<text x="139" y="8.8">3</text>
<text x="189" y="8.8">4</text>
<text x="239" y="8.8">5</text>
<text x="289" y="8.8">6</text>
<text x="339" y="8.8">7</text>
<text x="389" y="8.8">8</text>
<text x="16.3" y="30.2">A</text>
<text x="411.3" y="30.2">A</text>
<text x="16.3" y="78">B</text>
<text x="411.3" y="78">B</text>
<text x="16.2" y="125.9">C</text>
<text x="411.2" y="125.9">C</text>
<text x="16.2" y="173.7">D</text>
<text x="411.2" y="173.7">D</text>
<text x="16.3" y="221.6">E</text>
<text x="411.3" y="221.6">E</text>
<text x="16.4" y="269.4">F</text>
<text x="411.4" y="269.4">F</text>
<text x="39" y="290.8">1</text>
<text x="89" y="290.8">2</text>
<text x="139" y="290.8">3</text>
<text x="189" y="290.8">4</text>
<text x="239" y="290.8">5</text>
<text x="289" y="290.8">6</text>
<text x="339" y="290.8">7</text>
<text x="389" y="290.8">8</text>
</g>
<g font-size="2.5">
<text x="231" y="242.9">Dept.</text>
<text x="255" y="242.9">Technical reference</text>
<text x="289" y="242.9">Created by</text>
<text x="350" y="242.9">Approved by</text>
<text x="289" y="252.8">Document type</text>
<text x="350" y="252.8">Document status</text>
<text x="289" y="262.9">Title</text>
<text x="350" y="262.9">DWG No.</text>
<text x="350" y="279.9">Rev.</text>
<text x="360" y="279.9">Date of issue</text>
<text x="396" y="279.9">Sheet</text>
</g>
</svg>
